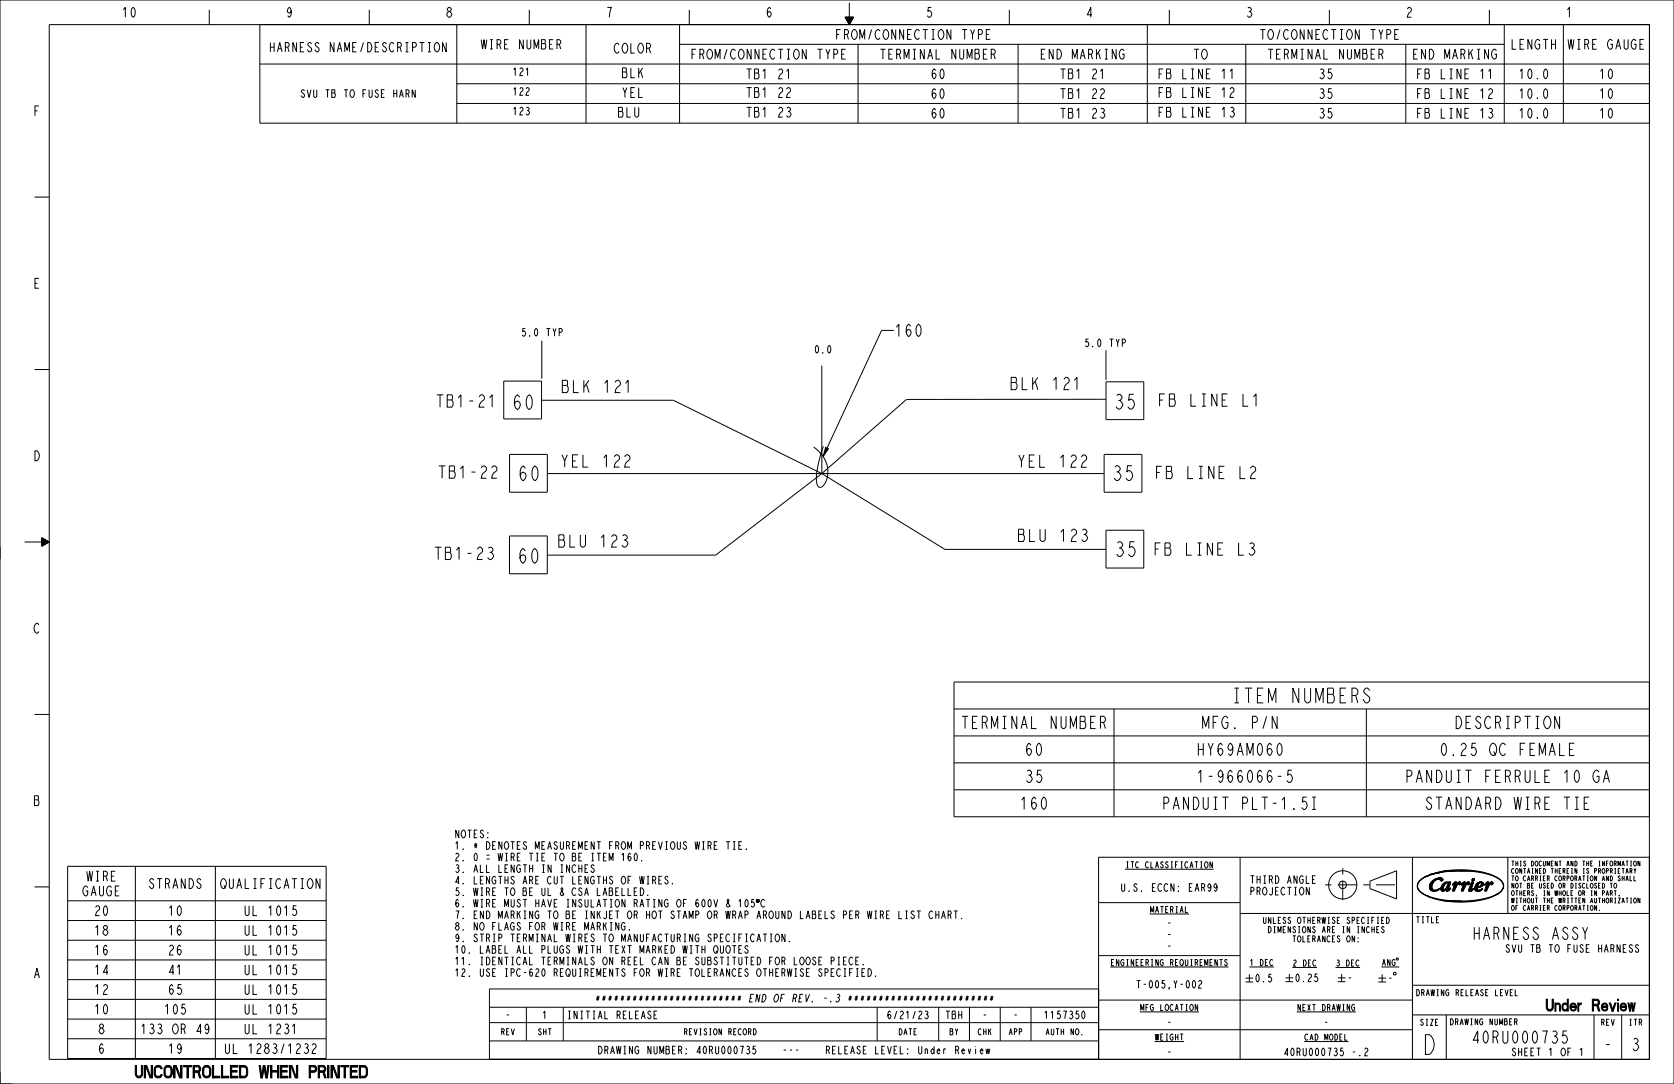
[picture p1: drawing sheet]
<svg xmlns="http://www.w3.org/2000/svg" width="864mm" height="559mm" viewBox="0 0 864 559" stroke-linecap="round" stroke-linejoin="round" font-family="sans-serif">
<path d="M684 456h37M693 448v17" fill="none" stroke="#000" stroke-width=".52" stroke-dasharray="3.3 3.3 9.8 3.3" stroke-linecap="butt"/>
<g fill="none" stroke="#000" stroke-width=".52">
<path d="M0 0h864v559h-864zM25 13h826v533h-826zM108 5v8M134 13h717v50h-717zM190 5v8M236 13v50M273 5v8M302 13v50M351 13v50M356 5v8M436 9h4l-2 4M436 9l2 4"/>
<path d="M436 9h4M436 9l2 3 2-3M436 9h4l-2 3-1-3M437 9h2l-1 3M437 9l1 2M437 10h2M438 10h1l-1 1M438 10v1M438 10h.1M438 1v12M439 10l-1 1-1-1M521 5v8"/>
<path d="M592 13v50M603 5v8M686 5v8M768 5v8M776 13v50M807 13v50M134 33h717M351 23h425M443 23v40M525 23v40M643 23v40M725 23v40"/>
<path d="M236 43h615M236 53h615M18 102h7M280 176v19M18 190h7M260 196h19v20h-19zM424 188v56M571 181v15M571 197h19v19h-19zM279 206h68l77 38M571 206h-103l-44 38M263 234h19v20h-19z"/>
<path d="M425 230l-3 9-1 6a5 5 0 0 0 2 6h2l1-3 1-4v-3l-2-6-5-5M570 234h19v20h-19zM424 244l-55 42h-87M424 244l63 39h84M570 244h-288M13 279h12M22 277l3 2-3 3zM22 277l3 2-3 2M22 278v3M22 278l3 1M22 278v3l3-2M22 278l2 1-2 2"/>
<path d="M22 278l2 1-2 1M22 279v1l2-1M22 279h1l-1 1M23 279v1v-1M23 279h.1M263 276h19v20h-19zM571 273h19v20h-19zM492 352h359v69h-359zM18 368h7M492 365h359M492 379h359M575 365v56"/>
<path d="M705 365v56M492 393h359M492 407h359M18 457h7M35 447h133v99h-133zM70 447v99M111 447v99M640 442v104M707 454l13-5v14l-13-5zM729 442v104M731 457l1 1zM732 458l1 2 5 3-4-2z"/>
<path d="M732 455l-1 2zM733 453l5-2-4 2-3 3zM735 452l3-1 5-1zM738 458h1zM738 451l5-2h6zM738 459h1zM738 455h1v3h-1zM738 459h2zM738 459h4h-2zM739 454h2l-2 1h-1zM739 454l3-1h2v1l-1-1h-2l-2 2v2v2h1l3-1-2 1h-2l-1-1v-2zM740 454l2-1z"/>
<path d="M740 453h2zM740 459l3-1-1 1zM740 453h4zM741 453h3zM742 453h2zM742 458h.1M742 453h1zM743 458h.1M743 449h17zM743 453l1 1zM743 458h2zM743 458h1z"/>
<path d="M743 459h2zM743 459h3h-2zM743 458l2-1zM744 459h1h-1zM745 456l1-1zM745 456l1-1-1 2-2 1zM745 456l1-1h2l-1 4 1-1-1 1h-1v-1l-1 1h-1l-1-1zM745 449l7-1 8 1zM745 455h1zM745 459l1-1zM745 455h1h1zM746 456l1-1-1 3-1 1v-1z"/>
<path d="M746 459h2h-1zM746 459h1zM747 457l1-1-1 3h-1v-1zM747 455h1l-1 1zM747 456l1-1-1 2zM747 459l1-1zM748 458h.1M749 456h1zM750 456h-1zM750 458l1-1-1 2h-1zM750 455h.1M750 455h1v2l2-2h1l-1 1h-1l-2 3h-1l1-4-1 1z"/>
<path d="M750 455h1zM750 455h1l-1 1zM750 456l1 1 1-2-1 2-1 1zM750 456h1v1zM751 455h.1M752 455h2zM752 455h1zM752 455h2l-1 1zM753 455h.1M753 456h.1M753 449a33 33 0 0 1 20 4 4 4 0 0 1 3 4 4 4 0 0 1-4 4 5 5 0 0 0 4-4 5 5 0 0 0-4-5 48 48 0 0 0-19-3zM754 456h1z"/>
<path d="M754 456h.1M754 456h1h-1zM754 458l2-1-1 2h-1zM754 455h1zM755 455h1v2l1-2h1v1h-1l-2 3h-1l1-4-1 1zM755 455h1zM755 455h1l-1 1zM755 456l1 1 1-2-1 2-2 1zM755 456h1v1zM756 455h2zM757 455h1zM757 455h1v1z"/>
<path d="M757 456h.1M758 459h2l-2 1zM758 459h1zM759 459l1-1zM759 455h1zM759 455h1l-2 3zM759 455h1l-1 4 1-1-2 2v-1zM759 455h.1M759 454l2-1-1 1zM760 453h1zM760 453h.1M760 458h.1"/>
<path d="M760 455l-1 4h-1zM761 458h1zM761 458l2-1zM761 458l1 1zM761 457h3zM761 459h1zM761 457l4-1-1 1zM761 457h1zM761 459h2zM761 457l1-1zM761 459h3zM761 459h3l-2 1z"/>
<path d="M761 456h2l-2 1zM761 456h2h-2zM762 456l1-1zM762 456l1-1-2 1zM762 456l2-1h1v2l-3 1 1 1 2-1-2 1-1 1-1-1v-2zM762 455h1zM762 455h2zM762 455h2l1 1h-1v-1zM763 455h1v1l-2 1zM763 455h1zM763 459l2-1zM764 456h1z"/>
<path d="M764 458h1zM765 458h.1M766 456h1zM766 456h1h-1zM766 458l2-1-1 2h-1zM766 455h1zM767 455h1v2l1-2h1v1h-1l-2 3h-1l1-4-1 1zM767 455h1zM767 455h1l-1 1zM767 456l1 1 1-2-1 2-2 1zM767 456h1v1zM768 455h2z"/>
<path d="M769 455h1zM769 455h1v1zM769 456h.1M778 442v29M851 442h-284v104M35 464h133M35 475h133M567 465h73M640 471h211M736 462l5 2zM741 463l6 1h-2zM745 464h6z"/>
<path d="M747 465l11-1a40 40 0 0 0 15-3 47 47 0 0 1-26 4zM747 465l7-1zM35 485h133M35 495h133M567 493h73M35 505h133M35 515h133M252 519h315M272 519v18M291 519v18M453 519v18M484 519v18"/>
<path d="M500 519v18M516 519v18M532 519v18M567 516h162M567 510h-315v36M729 508h122M35 525h133M35 535h133M252 537h315M252 527h315M567 531h162M729 523h122"/>
<path d="M746 523v23M822 523v23M837 523v23"/>
<circle cx="693" cy="456" r="7"/>
<circle cx="693" cy="456" r="1.9"/>
<circle cx="760" cy="454" r=".7"/>
</g>
<g fill="#000">
<path d="M731 457l1 1zM732 455l-1 2zM732 458l1 2 5 3-4-2zM733 453l5-2-4 2-3 3zM738 458h1zM738 459h1zM738 455h1v3h-1zM738 459h2zM738 459h4h-2zM739 454h2l-2 1h-1zM735 452l3-1 5-1zM740 454l2-1z"/>
<path d="M740 453h2zM740 459l3-1-1 1zM742 453h2zM742 453h1zM741 453h3zM740 453h4zM743 453l1 1zM743 458h1zM743 458h2zM743 458l2-1zM743 459h2zM743 459h3h-2z"/>
<path d="M744 459h1h-1zM745 459l1-1zM745 456l1-1-1 2-2 1zM745 456l1-1zM745 455h1zM745 455h1h1zM738 451l5-2h6zM746 459h1zM746 459h2h-1zM747 455h1l-1 1zM747 457l1-1-1 3h-1v-1zM747 459l1-1z"/>
<path d="M747 456l1-1-1 2zM749 456h1zM750 456h-1zM743 449h17zM750 458l1-1-1 2h-1zM750 456h1v1zM750 455h1zM750 455h1l-1 1zM750 456l1 1 1-2-1 2-1 1zM752 455h2zM752 455h2l-1 1zM752 455h1z"/>
<path d="M753 449a33 33 0 0 1 20 4 4 4 0 0 1 3 4 4 4 0 0 1-4 4 5 5 0 0 0 4-4 5 5 0 0 0-4-5 48 48 0 0 0-19-3zM745 449l7-1 8 1zM754 456h1zM754 456h1h-1zM754 455h1zM754 458l2-1-1 2h-1zM755 455h1zM755 456h1v1zM755 455h1l-1 1zM755 456l1 1 1-2-1 2-2 1zM756 455h2zM757 455h1v1z"/>
<path d="M757 455h1zM758 459h1zM758 459h2l-2 1zM760 455l-1 4h-1zM759 455h1zM759 455h1l-2 3zM759 459l1-1zM760 453h1zM759 454l2-1-1 1zM761 458h1zM761 458l2-1zM761 458l1 1z"/>
<path d="M761 459h1zM761 457h1zM761 457l1-1zM761 456h2l-2 1zM761 459h2zM761 456h2h-2zM762 456l1-1-2 1zM761 459h3zM762 456l1-1zM762 455h1zM761 457h3zM762 455h2z"/>
<path d="M763 455h1zM761 459h3l-2 1zM762 455h2l1 1h-1v-1zM763 459l2-1zM764 458h1zM761 457l4-1-1 1zM764 456h1zM766 456h1zM766 456h1h-1zM766 455h1zM766 458l2-1-1 2h-1zM767 455h1z"/>
<path d="M767 456h1v1zM767 455h1l-1 1zM767 456l1 1 1-2-1 2-2 1zM768 455h2zM769 455h1v1zM769 455h1zM736 462l5 2zM741 463l6 1h-2zM745 464h6zM747 465l7-1zM747 465l11-1a40 40 0 0 0 15-3 47 47 0 0 1-26 4z"/>
</g>
<!-- layer: 0 -->
<path d="M0 282v6M0 552v7h6" fill="none" stroke="#000" stroke-width=".52"/>
<!-- layer: NOTES3D -->
<g fill="none" stroke="#000" stroke-width=".52">
<path d="M461 170h-6l-28 61M426 231h1l-2 4zM385 438h.1M331 444h.1M347 456h.1M580 448h46M833 456v-1a1.2 1.2 0 0 1 1 2 1.2 1.2 0 0 1-1 1zM843 452v2h1M844 448l-1 1M846 444v2l-1-2v2M325 480h.1M334 462h.1"/>
<path d="M389 464h-1v1a1.3 1.3 0 0 1 1 1 1.3 1.3 0 0 1-1 2v-1M472 470h-1a1.6 1.6 0 0 0-1 1 1.6 1.6 0 0 0 2 1l-1 2-1-1M473 470h2M474 470v4M593 471h20M835 462h.1M846 463v2l-1-2v2M386 488l-1-1a1.6 1.6 0 0 0 0 2 1.6 1.6 0 0 0 1 1l-1 1-1-1M407 485h.1M441 495h1M443 493h-2v4h2M445 497h.1"/>
<path d="M448 499a2 2 0 0 1 2 2 2 2 0 0 1-2 2zM573 498h61M645 498h12M667 499h12M689 499h13M713 498h9M713 498l1-3 1 3M713 497h1M717 495v3l-1-3v3M720 495h-1a1.5 1.5 0 0 0-1 1 1.5 1.5 0 0 0 2 2v-2h-1M721 494v1h-1zM452 503h.1"/>
<path d="M643 504h4M643 506h4M645 502v4M663 504h4M663 506h4M665 502v4M690 504h4M690 506h4M692 502v4M711 504h4M711 506h4M713 502v4"/>
<path d="M719 501l1 1v1l-1-1zM588 522h30M596 537h15M669 522h30M673 537h23"/>
</g>
<path d="M426 231h1l-2 4z" fill="#000"/>
<text font-size="13.2" x="733" y="544">D</text>
<g font-size="9.9">
<text x="264" y="211">60</text>
<text x="574" y="211">35</text>
<text x="267" y="248">60</text>
<text x="573" y="248">35</text>
<text x="575" y="287">35</text>
<text x="267" y="290">60</text>
<text x="636" y="362">ITEM NUMBERS</text>
</g>
<g font-size="8.3">
<text x="461" y="173">160</text>
<text x="289" y="202">BLK 121</text>
<text x="522" y="201">BLK 121</text>
<text x="224" y="210">TB1-21</text>
<text x="597" y="209">FB LINE L1</text>
<text x="289" y="241">YEL 122</text>
<text x="525" y="241">YEL 122</text>
<text x="225" y="247">TB1-22</text>
<text x="595" y="247">FB LINE L2</text>
<text x="525" y="279">BLU 123</text>
<text x="287" y="282">BLU 123</text>
<text x="595" y="286">FB LINE L3</text>
<text x="223" y="288">TB1-23</text>
<text x="496" y="376">TERMINAL NUMBER</text>
<text x="620" y="376">MFG. P/N</text>
<text x="751" y="376">DESCRIPTION</text>
<text x="528" y="389">60</text>
<text x="618" y="389">HY69AM060</text>
<text x="743" y="389">0.25 QC FEMALE</text>
<text x="528" y="403">35</text>
<text x="618" y="403">1-966066-5</text>
<text x="726" y="403">PANDUIT FERRULE 10 GA</text>
<text x="526" y="417">160</text>
<text x="600" y="417">PANDUIT PLT-1.5I</text>
<text x="736" y="417">STANDARD WIRE TIE</text>
<text x="760" y="484">HARNESS ASSY</text>
<text x="759" y="538">40RU000735</text>
<text x="827" y="542">-</text>
<text x="841" y="542">3</text>
<text x="70" y="556">UNCONTROLLED WHEN PRINTED</text>
</g>
<text font-size="7.9" x="787" y="521">Under Review</text>
<g font-size="6.6">
<text x="63" y="9">10</text>
<text x="147" y="9">9</text>
<text x="230" y="9">8</text>
<text x="312" y="9">7</text>
<text x="395" y="9">6</text>
<text x="477" y="9">5</text>
<text x="560" y="9">4</text>
<text x="643" y="9">3</text>
<text x="725" y="9">2</text>
<text x="808" y="9">1</text>
<text x="432" y="20">FROM/CONNECTION TYPE</text>
<text x="650" y="20">TO/CONNECTION TYPE</text>
<text x="317" y="27">COLOR</text>
<text x="779" y="25">LENGTH</text>
<text x="809" y="25">WIRE GAUGE</text>
<text x="357" y="30">FROM/CONNECTION TYPE</text>
<text x="454" y="30">TERMINAL NUMBER</text>
<text x="537" y="30">END MARKING</text>
<text x="615" y="30">TO</text>
<text x="654" y="30">TERMINAL NUMBER</text>
<text x="729" y="30">END MARKING</text>
<text x="321" y="40">BLK</text>
<text x="385" y="41">TB1 21</text>
<text x="480" y="41">60</text>
<text x="547" y="41">TB1 21</text>
<text x="597" y="41">FB LINE 11</text>
<text x="680" y="41">35</text>
<text x="731" y="41">FB LINE 11</text>
<text x="783" y="41">10.0</text>
<text x="825" y="41">10</text>
<text x="321" y="50">YEL</text>
<text x="385" y="50">TB1 22</text>
<text x="480" y="51">60</text>
<text x="547" y="51">TB1 22</text>
<text x="597" y="50">FB LINE 12</text>
<text x="680" y="51">35</text>
<text x="731" y="51">FB LINE 12</text>
<text x="783" y="51">10.0</text>
<text x="825" y="51">10</text>
<text x="17" y="60">F</text>
<text x="319" y="60">BLU</text>
<text x="385" y="60">TB1 23</text>
<text x="480" y="61">60</text>
<text x="547" y="61">TB1 23</text>
<text x="597" y="60">FB LINE 13</text>
<text x="680" y="61">35</text>
<text x="731" y="61">FB LINE 13</text>
<text x="783" y="61">10.0</text>
<text x="825" y="61">10</text>
<text x="17" y="149">E</text>
<text x="17" y="237">D</text>
<text x="17" y="326">C</text>
<text x="17" y="415">B</text>
<text x="44" y="454">WIRE</text>
<text x="42" y="462">GAUGE</text>
<text x="77" y="458">STRANDS</text>
<text x="114" y="458">QUALIFICATION</text>
<text x="48" y="472">20</text>
<text x="87" y="472">10</text>
<text x="126" y="472">UL 1015</text>
<text x="48" y="482">18</text>
<text x="87" y="482">16</text>
<text x="126" y="482">UL 1015</text>
<text x="48" y="492">16</text>
<text x="87" y="492">26</text>
<text x="126" y="492">UL 1015</text>
<text x="48" y="502">14</text>
<text x="87" y="502">41</text>
<text x="126" y="502">UL 1015</text>
<text x="17" y="504">A</text>
<text x="48" y="513">12</text>
<text x="87" y="513">65</text>
<text x="126" y="513">UL 1015</text>
<text x="48" y="523">10</text>
<text x="85" y="523">105</text>
<text x="126" y="523">UL 1015</text>
<text x="50" y="533">8</text>
<text x="73" y="533">133 OR 49</text>
<text x="126" y="533">UL 1231</text>
<text x="50" y="543">6</text>
<text x="87" y="543">19</text>
<text x="116" y="543">UL 1283/1232</text>
</g>
<g font-size="6.3">
<text x="140" y="27">HARNESS NAME/DESCRIPTION</text>
<text x="248" y="25">WIRE NUMBER</text>
</g>
<text font-size="5.5" x="390" y="468">°C</text>
<g font-size="5.2">
<text x="264" y="39">121</text>
<text x="155" y="50">SVU TB TO FUSE HARN</text>
<text x="264" y="49">122</text>
<text x="264" y="59">123</text>
<text x="269" y="173">5.0 TYP</text>
<text x="559" y="179">5.0 TYP</text>
<text x="420" y="182">0.0</text>
<text x="234" y="432">NOTES:</text>
<text x="234" y="438">1. * DENOTES MEASUREMENT FROM PREVIOUS WIRE TIE.</text>
<text x="234" y="444">2. 0 = WIRE TIE TO BE ITEM 160.</text>
<text x="234" y="450">3. ALL LENGTH IN INCHES</text>
<text x="234" y="456">4. LENGTHS ARE CUT LENGTHS OF WIRES.</text>
<text x="644" y="455">THIRD ANGLE</text>
<text x="234" y="462">5. WIRE TO BE UL &amp; CSA LABELLED.</text>
<text x="578" y="459">U.S. ECCN:</text>
<text x="613" y="459">EAR99</text>
<text x="644" y="461">PROJECTION</text>
<text x="234" y="468">6. WIRE MUST HAVE INSULATION RATING OF 600V &amp; 105</text>
<text x="234" y="474">7. END MARKING TO BE INKJET OR HOT STAMP OR WRAP AROUND LABELS PER WIRE LIST</text>
<text x="479" y="474">CHART.</text>
<text x="234" y="480">8. NO FLAGS FOR WIRE MARKING.</text>
<text x="602" y="478">-</text>
<text x="234" y="485">9. STRIP TERMINAL WIRES TO MANUFACTURING SPECIFICATION.</text>
<text x="602" y="484">-</text>
<text x="234" y="491">10. LABEL ALL PLUGS WITH TEXT MARKED WITH QUOTES</text>
<text x="602" y="490">-</text>
<text x="778" y="491">SVU TB TO FUSE HARNESS</text>
<text x="234" y="497">11. IDENTICAL TERMINALS ON REEL CAN BE SUBSTITUTED FOR LOOSE PIECE.</text>
<text x="234" y="503">12. USE IPC-620 REQUIREMENTS FOR WIRE TOLERANCES OTHERWISE SPECIFIED.</text>
<text x="586" y="509">T-005,Y-002</text>
<text x="647" y="506">0.5</text>
<text x="668" y="506">0.25</text>
<text x="695" y="506">-</text>
<text x="716" y="506">-</text>
<text x="308" y="517">************************ END OF REV.</text>
<text x="424" y="517">-.3</text>
<text x="438" y="517">************************</text>
<text x="260" y="525">-</text>
<text x="280" y="525">1</text>
<text x="292" y="525">INITIAL RELEASE</text>
<text x="458" y="525">6/21/23</text>
<text x="488" y="525">TBH</text>
<text x="507" y="525">-</text>
<text x="522" y="525">-</text>
<text x="539" y="525">1157350</text>
<text x="602" y="529">-</text>
<text x="683" y="529">-</text>
<text x="309" y="543">DRAWING NUMBER:</text>
<text x="359" y="543">40RU000735</text>
<text x="403" y="543">---</text>
<text x="426" y="543">RELEASE LEVEL:</text>
<text x="474" y="543">Under Review</text>
<text x="602" y="544">-</text>
<text x="662" y="544">40RU000735</text>
<text x="697" y="544">-.2</text>
<text x="780" y="544">SHEET 1 OF 1</text>
</g>
<g font-size="4.1">
<text x="581" y="447">ITC CLASSIFICATION</text>
<text x="593" y="470">MATERIAL</text>
<text x="652" y="476">UNLESS OTHERWISE SPECIFIED</text>
<text x="730" y="476">TITLE</text>
<text x="654" y="481">DIMENSIONS ARE IN INCHES</text>
<text x="667" y="486">TOLERANCES ON:</text>
<text x="574" y="498">ENGINEERING REQUIREMENTS</text>
<text x="645" y="498">1 DEC</text>
<text x="667" y="498">2 DEC</text>
<text x="689" y="498">3 DEC</text>
<text x="730" y="513">DRAWING RELEASE LEVEL</text>
<text x="588" y="521">MFG LOCATION</text>
<text x="669" y="521">NEXT DRAWING</text>
<text x="258" y="533">REV</text>
<text x="277" y="533">SHT</text>
<text x="353" y="533">REVISION RECORD</text>
<text x="463" y="533">DATE</text>
<text x="490" y="533">BY</text>
<text x="504" y="533">CHK</text>
<text x="520" y="533">APP</text>
<text x="539" y="533">AUTH NO.</text>
<text x="732" y="529">SIZE</text>
<text x="748" y="528">DRAWING NUMBER</text>
<text x="826" y="529">REV</text>
<text x="840" y="529">ITR</text>
<text x="596" y="536">WEIGHT</text>
<text x="673" y="536">CAD MODEL</text>
</g>
<g font-size="3.3">
<text x="779" y="446">THIS DOCUMENT AND THE INFORMATION</text>
<text x="779" y="450">CONTAINED THEREIN IS PROPRIETARY</text>
<text x="779" y="454">TO CARRIER CORPORATION AND SHALL</text>
<text x="779" y="458">NOT BE USED OR DISCLOSED TO</text>
<text x="779" y="462">OTHERS, IN WHOLE OR IN PART,</text>
<text x="779" y="465">WITHOUT THE WRITTEN AUTHORIZATION</text>
<text x="779" y="469">OF CARRIER CORPORATION.</text>
</g>
</svg>
